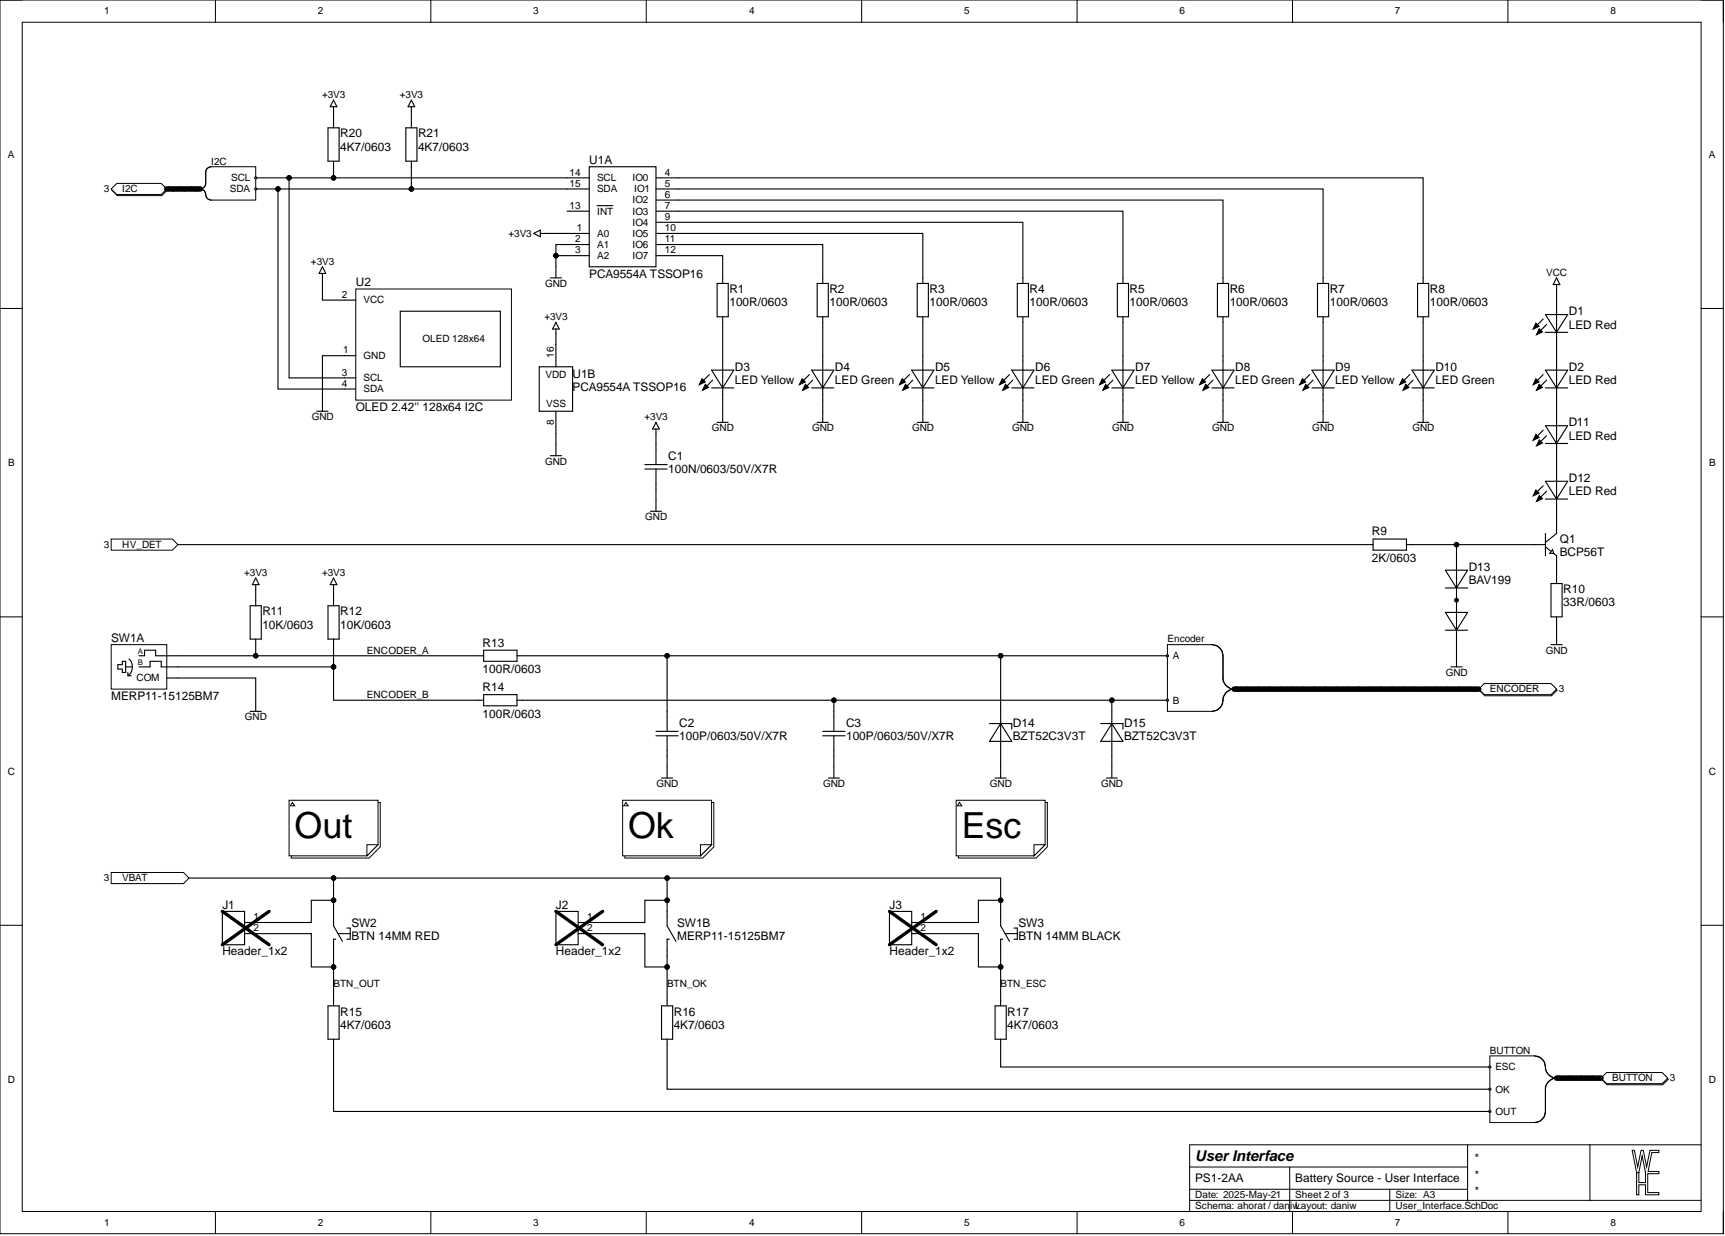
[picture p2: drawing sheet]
<svg xmlns="http://www.w3.org/2000/svg" width="393mm" height="282mm" viewBox="0 0 393 282" stroke-linecap="round" stroke-linejoin="round" font-family="sans-serif">
<g fill="none" stroke="#000" stroke-width=".23">
<path d="M0 0h393v281.3h-393zM0 0h5.1M5.1 5.1h382.8v271.2h-382.8zM49.1 0v5.1M98.2 0v5.1M147.4 0v5.1M196.5 0v5.1M245.6 0v5.1M294.7 0v5.1M343.8 0v5.1M387.9 0h5.1v5.1M0 70.3h5.1"/>
<path d="M387.9 70.3h5.1M0 140.7h5.1M387.9 140.7h5.1M0 211h5.1M387.9 211h5.1M49.1 276.3v5M98.2 276.3v5M147.4 276.3v5M196.5 276.3v5M245.6 276.3v5M271.3 266.1h63.4M271.3 273.7h116.6"/>
<path d="M271.3 271.2h63.4M294.1 266.1v10.2M294.7 276.3v5M316.9 271.2v5.1M334.7 261.1v12.6M343.8 276.3v5M362.5 261.1v12.6M387.9 261.1h-116.6v15.2M393 276.3v5"/>
</g>
<path d="M372.2 262.3h.5l.7 3.8 .8-3.8h.5l.8 3.8 .7-3.8h2.1v.5h-1.6l-.9 4.4h2.5v.5h-2.6v4.3h2.6v.5h-3.1v-2.3h-1.5v2.3h-.5v-5.1h.5v2.3h1.5v-2.3l-.7-3.8-.8 3.8h-.5z" fill-rule="evenodd" fill="#fff"/>
<path d="M372.2 262.3h.5l.7 3.8 .8-3.8h.5l.8 3.8 .7-3.8h2.1v.5h-1.6l-.9 4.4h2.5v.5h-2.6v4.3h2.6v.5h-3.1v-2.3h-1.5v2.3h-.5v-5.1h.5v2.3h1.5v-2.3l-.7-3.8-.8 3.8h-.5z" fill="none" stroke="#000" stroke-width=".23"/>
<path d="M337.3 157.4l1.3-1.3h15.2l1.3 1.3-1.3 1.3h-15.2z" fill-rule="evenodd" fill="#fff"/>
<path d="M337.3 157.4l1.3-1.3h15.2l1.3 1.3-1.3 1.3h-15.2z" fill="none" stroke="#000" stroke-width=".23"/>
<path d="M337.2 157.2l1.3-1.3h15.2l1.2 1.3-1.2 1.2h-15.2z" fill-rule="evenodd" fill="#fff"/>
<path d="M337.2 157.2l1.3-1.3h15.2l1.2 1.3-1.2 1.2h-15.2z" fill="none" stroke="#000" stroke-width=".23"/>
<path d="M266.2 147h10.1l1.3 .3 1 1 .3 1.2v5.8l.6 1 1.3 .9-1.3 .8-.6 1.1a2.62 2.62 0 0 1-2.6 3.1h-10.1z" fill-rule="evenodd" fill="#fff"/>
<path d="M266.2 147h10.1l1.3 .3 1 1 .3 1.2v5.8l.6 1 1.3 .9-1.3 .8-.6 1.1a2.62 2.62 0 0 1-2.6 3.1h-10.1z" fill="none" stroke="#000" stroke-width=".23"/>
<path d="M276.3 147a2.54 2.54 0 0 1 2.6 2.5v5.1a2.54 2.54 0 0 0 2.5 2.6 2.72 2.72 0 0 0-2.6 3.1 2.53 2.53 0 0 1-2.5 1.9" fill="none" stroke="#000" stroke-width=".25"/>
<circle cx="266.2" cy="149.5" r=".25" fill="#fff"/>
<circle cx="266.2" cy="149.5" r=".25" fill="none" stroke="#000" stroke-width=".23"/>
<circle cx="266.2" cy="159.7" r=".25" fill="#fff"/>
<circle cx="266.2" cy="159.7" r=".25" fill="none" stroke="#000" stroke-width=".23"/>
<g fill="none" stroke="#000" stroke-width=".25">
<path d="M57 138.1h2.6v7.6h-2.6zM58.3 133.3v1M58.3 136.9v1.2M58.3 131.8l.8 1.5h-1.5zM74.8 138.1h2.5v7.6h-2.5zM76.1 133.3v1M76.1 136.9v1.2M76.1 131.8l.7 1.5h-1.5zM58.3 145.7v1.3M58.3 159.7v2.5M76.1 145.7v1.3M109 149.5h1.3"/>
<path d="M109 159.7h1.3M110.3 148.3h7.6v2.5h-7.6zM110.3 158.4h7.6v2.6h-7.6zM117.9 149.5h1.3M117.9 159.7h1.3M57 162.2h2.6M149.6 166.8h5.1M149.6 167.8h5.1M150.8 177.4h2.6M152.1 162.2v4.6M152.1 167.8v4.6M152.1 174.9v2.5"/>
<path d="M187.6 166.8h5.1M187.6 167.8h5.1M188.9 177.4h2.5M190.1 162.2v4.6M190.1 167.8v4.6M190.1 174.9v2.5M225.6 165h5.1v1.3M226.9 177.4h2.5M228.2 162.2v10.2M228.2 174.9v2.5M228.2 165l2.5 4.1h-5.1zM251 165h5.1v1.3"/>
<path d="M252.3 177.4h2.5M253.5 165l2.6 4.1h-5.1zM253.5 162.2v10.2M253.5 174.9v2.5M76.1 207.8v3.3l2 3.6M76.6 214.2h-.5v3.8M77.1 212.9h2.8M79.1 211.6h.8v2.6h-.8"/>
</g>
<path d="M25.4 199h16.4l1.3 1.2-1.3 1.3h-16.4z" fill-rule="evenodd" fill="#fff"/>
<path d="M25.4 199h16.4l1.3 1.2-1.3 1.3h-16.4z" fill="none" stroke="#000" stroke-width=".23"/>
<path d="M365.2 246.1l1.3-1.3h12.6l1.3 1.3-1.3 1.3h-12.6z" fill-rule="evenodd" fill="#fff"/>
<path d="M365.2 246.1l1.3-1.3h12.6l1.3 1.3-1.3 1.3h-12.6z" fill="none" stroke="#000" stroke-width=".23"/>
<path d="M365.1 245.9l1.2-1.3h12.7l1.3 1.3-1.3 1.2h-12.7z" fill-rule="evenodd" fill="#fff"/>
<path d="M365.1 245.9l1.2-1.3h12.7l1.3 1.3-1.3 1.2h-12.7z" fill="none" stroke="#000" stroke-width=".23"/>
<path d="M228.2 207.8v3.3l2 3.6M228.7 214.2h-.5v3.8M229.2 212.9h2.8M231.2 211.6h.8v2.6h-.8" fill="none" stroke="#000" stroke-width=".25"/>
<path d="M339.7 240.8h10.2a2.62 2.62 0 0 1 2.5 3.2l.6 1 1.3 .9-1.3 .8-.6 1.1v5.7l-.3 1.2-1 1-1.2 .3h-10.2z" fill-rule="evenodd" fill="#fff"/>
<path d="M339.7 240.8h10.2a2.62 2.62 0 0 1 2.5 3.2l.6 1 1.3 .9-1.3 .8-.6 1.1v5.7l-.3 1.2-1 1-1.2 .3h-10.2z" fill="none" stroke="#000" stroke-width=".23"/>
<path d="M349.9 240.8a2.72 2.72 0 0 1 2.6 3.1 2.53 2.53 0 0 0 2.4 2 2.54 2.54 0 0 0-2.5 2.5v5.1a2.52 2.52 0 0 1-2.5 2.5" fill="none" stroke="#000" stroke-width=".25"/>
<circle cx="339.7" cy="248.4" r=".25" fill="#fff"/>
<circle cx="339.7" cy="248.4" r=".25" fill="none" stroke="#000" stroke-width=".23"/>
<circle cx="339.7" cy="243.3" r=".25" fill="#fff"/>
<circle cx="339.7" cy="243.3" r=".25" fill="none" stroke="#000" stroke-width=".23"/>
<circle cx="339.7" cy="253.5" r=".25" fill="#fff"/>
<circle cx="339.7" cy="253.5" r=".25" fill="none" stroke="#000" stroke-width=".23"/>
<path d="M47.1 38.7l.4-.5 .7-.2h10.1v7.6h-10.1a1.31 1.31 0 0 1-1.3-1.6l-.3-.5-.6-.4 .6-.4 .3-.6v-2.8z" fill-rule="evenodd" fill="#fff"/>
<path d="M47.1 38.7l.4-.5 .7-.2h10.1v7.6h-10.1a1.31 1.31 0 0 1-1.3-1.6l-.3-.5-.6-.4 .6-.4 .3-.6v-2.8z" fill="none" stroke="#000" stroke-width=".23"/>
<path d="M48.2 38a1.27 1.27 0 0 0-1.3 1.3v2.5a1.26 1.26 0 0 1-1.3 1.3 1.44 1.44 0 0 1 1.4 1.7 1.27 1.27 0 0 0 1.2 .8" fill="none" stroke="#000" stroke-width=".25"/>
<circle cx="58.3" cy="40.6" r=".25" fill="#fff"/>
<circle cx="58.3" cy="40.6" r=".25" fill="none" stroke="#000" stroke-width=".23"/>
<circle cx="58.3" cy="43.1" r=".25" fill="#fff"/>
<circle cx="58.3" cy="43.1" r=".25" fill="none" stroke="#000" stroke-width=".23"/>
<path d="M25.5 43.3l1.2-1.2h10.2l1.3 1.2-1.3 1.3h-10.2z" fill-rule="evenodd" fill="#fff"/>
<path d="M25.5 43.3l1.2-1.2h10.2l1.3 1.2-1.3 1.3h-10.2z" fill="none" stroke="#000" stroke-width=".23"/>
<path d="M25.4 43.1l1.2-1.3h10.2l1.2 1.3-1.2 1.3h-10.2z" fill-rule="evenodd" fill="#fff"/>
<path d="M25.4 43.1l1.2-1.3h10.2l1.2 1.3-1.2 1.3h-10.2z" fill="none" stroke="#000" stroke-width=".23"/>
<path d="M25.4 147h12.6v10.2h-12.6z" fill-rule="evenodd" fill="#fff"/>
<path d="M25.4 147h12.6v10.2h-12.6z" fill="none" stroke="#000" stroke-width=".23"/>
<path d="M26.9 151.6h1v-.8h.7v2.5h-.7v-.7h-1zM28.6 152.1h1.5M29.2 153.3v.8h.7M29.4 150.3a2.35 2.35 0 0 1-.1 3.6M31.7 149.5h1.3v-1.2h2.5v1.2h5.1M31.7 152.1h2.5v-1.3h2.6v1.3h3.8M38 154.6h2.6" fill="none" stroke="#000" stroke-width=".25"/>
<path d="M25.4 122.9h13.9l1.3 1.3-1.3 1.3h-13.9z" fill-rule="evenodd" fill="#fff"/>
<path d="M25.4 122.9h13.9l1.3 1.3-1.3 1.3h-13.9z" fill="none" stroke="#000" stroke-width=".23"/>
<path d="M354.9 119.1v2.6l-2.5 2M349.9 124.2h2.5M352.4 124.7l2.5 2v2.6M352.4 121.7v5" fill="none" stroke="#000" stroke-width=".25"/>
<path d="M354 125.4l.3 .8h-.9z" fill="#fff"/>
<g fill="none" stroke="#000" stroke-width=".25">
<path d="M350.2 73.7l.7 .7-1.3 .7zM351 75l.7 .7-1.3 .6zM351.9 72.7l-2 2.1M352.4 75.8h5.1M352.4 71.7h5.1l-2.6 4.1zM352.7 74l-2.1 2M354.9 64.9v1M354.9 68.4v10.2M354.9 63.4l.8 1.5h-1.5zM350.2 86.4l.7 .7-1.3 .6zM350.2 99.1l.7 .7-1.3 .6zM351 87.7l.7 .7-1.3 .6z"/>
<path d="M351.9 85.4l-2 2M351.9 98.1l-2 2M352.4 88.5h5.1M352.4 84.4h5.1l-2.6 4.1zM352.4 97.1h5.1l-2.6 4zM352.7 86.7l-2.1 2M352.7 99.4l-2.1 2M354.9 81.1v10.2M354.9 93.8v10.1M350.2 111.7l.7 .7-1.3 .7zM351 100.3l.7 .7-1.3 .7zM351 113l.7 .7-1.3 .6z"/>
<path d="M351.9 110.8l-2 2M352.4 101.1h5.1M352.4 113.8h5.1M352.4 109.8h5.1l-2.6 4zM352.7 112l-2.1 2.1M354.9 106.5v10.1M311.8 124.2h1.3M313.1 122.9h7.6v2.6h-7.6zM320.7 124.2h1.3M329.6 139.7h5.1l-2.6 4zM329.6 134.1h5.1M329.6 130h5.1l-2.6 4.1z"/>
<path d="M332.1 126.7v20.3M353.7 133.1h2.5v7.6h-2.5zM354 125.4l.3 .8h-.9zM354.9 131.8v1.3M329.6 143.7h5.1M330.9 152.1h2.5M332.1 149.5v2.6M353.7 147h2.5M354.9 140.7v1.2M354.9 144.5v2.5M74.8 229.4h2.5v7.6h-2.5zM76.1 228.1v1.3"/>
<path d="M76.1 237v1.3M150.8 229.4h2.6v7.6h-2.6zM152.1 228.1v1.3M152.1 237v1.3M226.9 229.4h2.5v7.6h-2.5zM228.2 228.1v1.3M228.2 237v1.3"/>
<circle cx="332.1" cy="136.9" r=".38"/>
<circle cx="332.1" cy="136.9" r=".25"/>
</g>
<path d="M350.2 73.7l.7 .7-1.3 .7zM351 75l.7 .7-1.3 .6zM350.2 86.4l.7 .7-1.3 .6zM351 87.7l.7 .7-1.3 .6zM350.2 99.1l.7 .7-1.3 .6zM350.2 111.7l.7 .7-1.3 .7zM351 100.3l.7 .7-1.3 .7zM351 113l.7 .7-1.3 .6z" fill="#000"/>
<path d="M134.4 38h15.2v22.8h-15.2z" fill-rule="evenodd" fill="#fff"/>
<g fill="none" stroke="#000" stroke-width=".25">
<path d="M134.4 38h15.2v22.8h-15.2zM129.3 58.3h5.1M129.3 40.6h5.1M129.3 43.1h5.1M129.3 48.2h5.1M129.3 53.2h5.1M129.3 55.8h5.1M136.1 46.9h3.7M149.6 58.3h5.1M149.6 40.6h5.1M149.6 43.1h5.1M149.6 45.6h5.1"/>
<path d="M149.6 48.2h5.1M149.6 50.7h5.1M149.6 53.2h5.1M149.6 55.8h5.1M163.5 64.6h2.6v7.6h-2.6zM164.8 63.4v1.2M164.8 72.2v1.3M186.3 64.6h2.6v7.6h-2.6zM187.6 63.4v1.2M187.6 72.2v1.3M209.2 64.6h2.5v7.6h-2.5zM210.4 63.4v1.2"/>
<path d="M210.4 72.2v1.3M232 64.6h2.5v7.6h-2.5zM233.2 63.4v1.2M233.2 72.2v1.3M254.8 64.6h2.5v7.6h-2.5zM256.1 63.4v1.2M256.1 72.2v1.3M277.6 64.6h2.5v7.6h-2.5zM278.9 63.4v1.2M278.9 72.2v1.3M300.4 64.6h2.6v7.6h-2.6zM301.7 63.4v1.2"/>
<path d="M301.7 72.2v1.3M323.2 64.6h2.6v7.6h-2.6zM324.5 63.4v1.2M324.5 72.2v1.3M160.1 86.4l.7 .7-1.3 .6zM160.8 87.6l.8 .8-1.4 .6zM161.8 85.4l-2.1 2M162.3 88.5h5M162.3 84.4h5l-2.5 4.1zM162.5 86.7l-2 2M163.5 96.3h2.6M164.8 81.1v10.2"/>
<path d="M164.8 93.8v2.5M182.9 86.4l.7 .7-1.3 .6zM183.7 87.7l.7 .7-1.4 .6zM184.6 85.4l-2.1 2M185.1 88.5h5M185.1 84.4h5l-2.5 4.1zM185.3 86.7l-2 2M186.3 96.3h2.6M187.6 81.1v10.2M187.6 93.8v2.5M205.7 86.4l.7 .7-1.3 .6zM206.5 87.7l.7 .7-1.3 .6z"/>
<path d="M207.4 85.4l-2 2M207.9 88.5h5.1M207.9 84.4h5.1l-2.6 4.1zM208.1 86.7l-2 2M209.2 96.3h2.5M210.4 81.1v10.2M210.4 93.8v2.5M228.5 86.4l.8 .7-1.4 .6zM229.3 87.7l.7 .7-1.3 .6zM230.2 85.4l-2 2M230.7 88.5h5.1M230.7 84.4h5.1l-2.6 4.1z"/>
<path d="M231 86.7l-2.1 2M232 96.3h2.5M233.2 81.1v10.2M233.2 93.8v2.5M251.4 86.4l.7 .7-1.4 .6zM252.1 87.7l.7 .7-1.3 .6zM253 85.4l-2 2M253.5 88.5h5.1M253.5 84.4h5.1l-2.5 4.1zM253.8 86.7l-2 2M254.8 96.3h2.5M256.1 81.1v10.2"/>
<path d="M256.1 93.8v2.5M274.2 86.4l.7 .7-1.4 .6zM274.9 87.7l.7 .7-1.3 .6zM275.8 85.4l-2 2M276.3 88.5h5.1M276.3 84.4h5.1l-2.5 4.1zM276.6 86.7l-2 2M277.6 96.3h2.5M278.9 81.1v10.2M278.9 93.8v2.5M297 86.4l.7 .7-1.3 .6zM297.7 87.7l.8 .7-1.4 .6z"/>
<path d="M298.7 85.4l-2.1 2M299.2 88.5h5M299.2 84.4h5l-2.5 4.1zM299.4 86.7l-2 2M300.4 96.3h2.6M301.7 81.1v10.2M301.7 93.8v2.5M319.8 86.4l.7 .7-1.3 .6zM320.6 87.7l.7 .7-1.4 .6zM321.5 85.4l-2.1 2M322 88.5h5M322 84.4h5l-2.5 4.1z"/>
<path d="M322.2 86.7l-2 2M323.2 96.3h2.6M324.5 81.1v10.2M324.5 93.8v2.5"/>
</g>
<g fill="#000">
<path d="M160.1 86.4l.7 .7-1.3 .6zM160.8 87.6l.8 .8-1.4 .6zM182.9 86.4l.7 .7-1.3 .6zM183.7 87.7l.7 .7-1.4 .6zM205.7 86.4l.7 .7-1.3 .6zM206.5 87.7l.7 .7-1.3 .6zM228.5 86.4l.8 .7-1.4 .6zM229.3 87.7l.7 .7-1.3 .6zM251.4 86.4l.7 .7-1.4 .6zM252.1 87.7l.7 .7-1.3 .6zM274.2 86.4l.7 .7-1.4 .6zM274.9 87.7l.7 .7-1.3 .6z"/>
<path d="M297 86.4l.7 .7-1.3 .6zM297.7 87.7l.8 .7-1.4 .6zM319.8 86.4l.7 .7-1.3 .6zM320.6 87.7l.7 .7-1.4 .6z"/>
</g>
<path d="M123 83.6h7.6v10.2h-7.6z" fill-rule="evenodd" fill="#fff"/>
<g fill="none" stroke="#000" stroke-width=".25">
<path d="M121.7 53.2l1.5-.7v1.5zM123.2 53.2h1M125.5 63.4h2.5M126.8 60.8v2.6M126.8 75v1M126.8 78.6v5M126.8 73.5l.7 1.5h-1.5zM123 83.6h7.6v10.2h-7.6zM126.8 93.8v5.1M149.6 97.8v1.1M149.6 96.3l.7 1.5h-1.5zM125.5 103.9h2.5"/>
<path d="M126.8 101.4v2.5M147 106h5.1M147 107h5.1M148.3 116.6h2.5M149.6 101.4v4.6M149.6 107v4.5M149.6 114.1v2.5M152.1 207.8v3.3l2 3.6M152.6 214.2h-.5v3.8"/>
</g>
<path d="M81.1 65.9h35.5v25.4h-35.5z" fill-rule="evenodd" fill="#fff"/>
<path d="M81.1 65.9h35.5v25.4h-35.5z" fill="none" stroke="#000" stroke-width=".23"/>
<path d="M78.6 68.4h2.5M78.6 81.1h2.5M78.6 86.2h2.5M78.6 88.7h2.5" fill="none" stroke="#000" stroke-width=".25"/>
<path d="M91.3 71h22.8v12.6h-22.8z" fill-rule="evenodd" fill="#fff"/>
<path d="M73.5 60.8l.8 1.6h-1.5zM73.5 62.4v1M91.3 71h22.8v12.6h-22.8zM72.3 93.8h2.5M73.5 91.3v2.5" fill="none" stroke="#000" stroke-width=".25"/>
<path d="M50.7 207.8h5.1v7.6h-5.1z" fill-rule="evenodd" fill="#fff"/>
<path d="M50.7 207.8h5.1v7.6h-5.1zM55.8 210.4h5M55.8 212.9h5" fill="none" stroke="#000" stroke-width=".25"/>
<path d="M50.7 207.8l10.7 7.6M61.4 207.8l-10.7 7.6" fill="none" stroke="#000" stroke-width=".76"/>
<path d="M126.8 207.8h5v7.6h-5z" fill-rule="evenodd" fill="#fff"/>
<path d="M126.8 207.8h5v7.6h-5zM131.8 210.4h5.1M131.8 212.9h5.1" fill="none" stroke="#000" stroke-width=".25"/>
<path d="M126.8 207.8l10.6 7.6M137.4 207.8l-10.6 7.6" fill="none" stroke="#000" stroke-width=".76"/>
<path d="M202.8 207.8h5.1v7.6h-5.1z" fill-rule="evenodd" fill="#fff"/>
<g fill="none" stroke="#000" stroke-width=".25">
<path d="M74.8 29.2h2.5v7.6h-2.5zM76.1 24.3v4.9M76.1 36.8v3.8M76.1 22.8l.7 1.5h-1.5zM92.5 29.2h2.6v7.6h-2.6zM93.8 24.3v4.9M93.8 36.8v6.3M93.8 22.8l.8 1.5h-1.6zM38 43.1h7.6M58.3 43.1h71M58.3 40.6h71M63.4 43.1v45.6h15.2"/>
<path d="M65.9 40.6v45.6h12.7M124.2 53.2h5.1M126.8 58.3h2.5M129.3 55.8h-2.5v5M154.7 40.6h169.8v22.8M154.7 43.1h147v20.3M154.7 45.6h124.2v17.8M154.7 48.2h101.4v15.2M154.7 50.7h78.5v12.7M154.7 53.2h55.7v10.2M154.7 55.8h32.9v7.6M154.7 58.3h10.1v5.1"/>
<path d="M73.5 63.4v5h5.1M126.8 76v2.6M164.8 73.5v7.6M187.6 73.5v7.6M210.4 73.5v7.6M233.2 73.5v7.6M256.1 73.5v7.6M278.9 73.5v7.6M301.7 73.5v7.6M324.5 73.5v7.6M354.9 65.9v2.5M354.9 78.6v2.5"/>
<path d="M78.6 81.1h-5.1v10.2M126.8 98.9v2.5M149.6 98.9v2.5M164.8 91.3v2.5M187.6 91.3v2.5M210.4 91.3v2.5M233.2 91.3v2.5M256.1 91.3v2.5M278.9 91.3v2.5M301.7 91.3v2.5M324.5 91.3v2.5M354.9 91.3v2.5"/>
<path d="M149.6 111.5v2.6M354.9 103.9v2.6M354.9 116.6v2.5M40.6 124.2h271.2M58.3 134.3v2.6M76.1 134.3v2.6M322 124.2h27.9M332.1 124.2v2.5M354.9 129.3v2.5M40.6 154.6h17.7v5.1M40.6 152.1h35.5v7.6h32.9M40.6 149.5h68.4"/>
<path d="M58.3 147v2.5M76.1 147v5.1M119.2 149.5h147M119.2 159.7h70.9M152.1 149.5v12.7M228.2 149.5v12.7M253.5 159.7v2.5M266.2 159.7h-76.1v2.5M281.4 157.2h55.8M332.1 147v2.5M354.9 141.9v2.6M152.1 172.4v2.5"/>
<path d="M190.1 172.4v2.5M228.2 172.4v2.5M253.5 172.4v2.5M43.1 200.2h185.1v7.6M60.8 212.9h10.2v7.6h5.1M76.1 200.2v7.6M76.1 218v10.1M76.1 205.3h-5.1v5.1h-10.2M136.9 212.9h10.1v7.6h5.1M152.1 200.2v7.6M152.1 218v10.1M152.1 205.3h-5.1v5.1h-10.1"/>
<path d="M202.8 207.8h5.1v7.6h-5.1zM207.9 212.9h15.2v7.6h5.1M228.2 218v10.1M228.2 205.3h-5.1v5.1h-15.2M76.1 238.3v15.2h263.6M152.1 238.3v10.1h187.6M228.2 238.3v5h111.5M354.9 245.9h10.2"/>
</g>
<path d="M202.8 207.8l10.7 7.6M213.5 207.8l-10.7 7.6" fill="none" stroke="#000" stroke-width=".76"/>
<g fill="#000">
<circle cx="63.4" cy="43.1" r=".51"/>
<circle cx="65.9" cy="40.6" r=".51"/>
<circle cx="76.1" cy="40.6" r=".51"/>
<circle cx="93.8" cy="43.1" r=".51"/>
<circle cx="126.8" cy="58.3" r=".51"/>
<circle cx="332.1" cy="124.2" r=".51"/>
<circle cx="58.3" cy="149.5" r=".51"/>
<circle cx="76.1" cy="152.1" r=".51"/>
<circle cx="152.1" cy="149.5" r=".51"/>
<circle cx="190.1" cy="159.7" r=".51"/>
<circle cx="228.2" cy="149.5" r=".51"/>
<circle cx="253.5" cy="159.7" r=".51"/>
<circle cx="76.1" cy="200.2" r=".51"/>
<circle cx="76.1" cy="205.3" r=".51"/>
<circle cx="152.1" cy="200.2" r=".51"/>
<circle cx="152.1" cy="205.3" r=".51"/>
<circle cx="228.2" cy="205.3" r=".51"/>
<circle cx="76.1" cy="220.5" r=".51"/>
<circle cx="152.1" cy="220.5" r=".51"/>
<circle cx="228.2" cy="220.5" r=".51"/>
</g>
<g fill="none" stroke="#000" stroke-width=".23">
<circle cx="63.4" cy="43.1" r=".51"/>
<circle cx="65.9" cy="40.6" r=".51"/>
<circle cx="76.1" cy="40.6" r=".51"/>
<circle cx="93.8" cy="43.1" r=".51"/>
<circle cx="126.8" cy="58.3" r=".51"/>
<circle cx="332.1" cy="124.2" r=".51"/>
<circle cx="58.3" cy="149.5" r=".51"/>
<circle cx="76.1" cy="152.1" r=".51"/>
<circle cx="152.1" cy="149.5" r=".51"/>
<circle cx="190.1" cy="159.7" r=".51"/>
<circle cx="228.2" cy="149.5" r=".51"/>
<circle cx="253.5" cy="159.7" r=".51"/>
<circle cx="76.1" cy="200.2" r=".51"/>
<circle cx="76.1" cy="205.3" r=".51"/>
<circle cx="152.1" cy="200.2" r=".51"/>
<circle cx="152.1" cy="205.3" r=".51"/>
<circle cx="228.2" cy="205.3" r=".51"/>
<circle cx="76.1" cy="220.5" r=".51"/>
<circle cx="152.1" cy="220.5" r=".51"/>
<circle cx="228.2" cy="220.5" r=".51"/>
</g>
<path d="M38 43.1h7.6M281.4 157.2h55.8M354.9 245.9h10.2" fill="none" stroke="#000" stroke-width="1.3"/>
<g fill="none" stroke="#000" stroke-width=".38">
<path d="M38.5 42.7l1.1 .8M41.1 42.7l1 .8M43.6 42.7l1 .8M281.9 156.7l1 .9M284.5 156.7l1 .9M287 156.7l1 .9M289.5 156.7l1 .9M292.1 156.7l1 .9M294.6 156.7l1 .9M297.1 156.7l1 .9M299.7 156.7l1 .9M302.2 156.7l1 .9"/>
<path d="M304.7 156.7l1.1 .9M307.3 156.7l1 .9M309.8 156.7l1 .9M312.3 156.7l1.1 .9M314.9 156.7l1 .9M317.4 156.7l1 .9M320 156.7l1 .9M322.5 156.7l1 .9M325 156.7l1 .9M327.6 156.7l1 .9M330.1 156.7l1 .9M332.6 156.7l1 .9"/>
<path d="M335.2 156.7l1 .9M355.4 245.4l1.1 .9M358 245.4l1 .9M360.5 245.4l1 .9M363.1 245.4l1 .9"/>
</g>
<path d="M142.5 183h20.3v10.1l-2.6 2.6h-17.7z" fill-rule="evenodd" fill="#fff"/>
<path d="M142.5 183h20.3v10.1l-2.6 2.6h-17.7z" fill="none" stroke="#000" stroke-width=".23"/>
<path d="M142 182.5h20.3v10.1l-2.6 2.6h-17.7z" fill-rule="evenodd" fill="#fff"/>
<path d="M142 182.5h20.3v10.1l-2.6 2.6h-17.7z" fill="none" stroke="#000" stroke-width=".23"/>
<path d="M159.7 192.6h2.6l-2.6 2.6z" fill="#fff"/>
<path d="M159.7 192.6h2.6l-2.6 2.6z" fill="none" stroke="#000" stroke-width=".23"/>
<path d="M142.7 183l.5 .8h-1z" fill="#fff"/>
<path d="M142.7 183l.5 .8h-1z" fill="none" stroke="#000" stroke-width=".23"/>
<path d="M218.5 183h20.3v10.1l-2.5 2.6h-17.8z" fill-rule="evenodd" fill="#fff"/>
<path d="M218.5 183h20.3v10.1l-2.5 2.6h-17.8z" fill="none" stroke="#000" stroke-width=".23"/>
<path d="M218 182.5h20.3v10.1l-2.5 2.6h-17.8z" fill-rule="evenodd" fill="#fff"/>
<path d="M218 182.5h20.3v10.1l-2.5 2.6h-17.8z" fill="none" stroke="#000" stroke-width=".23"/>
<path d="M235.8 192.6h2.5l-2.5 2.6z" fill="#fff"/>
<path d="M235.8 192.6h2.5l-2.5 2.6z" fill="none" stroke="#000" stroke-width=".23"/>
<path d="M218.8 183l.5 .8h-1z" fill="#fff"/>
<path d="M218.8 183l.5 .8h-1z" fill="none" stroke="#000" stroke-width=".23"/>
<path d="M66.4 183h20.3v10.1l-2.5 2.6h-17.8z" fill-rule="evenodd" fill="#fff"/>
<path d="M66.4 183h20.3v10.1l-2.5 2.6h-17.8z" fill="none" stroke="#000" stroke-width=".23"/>
<path d="M65.9 182.5h20.3v10.1l-2.5 2.6h-17.8z" fill-rule="evenodd" fill="#fff"/>
<path d="M65.9 182.5h20.3v10.1l-2.5 2.6h-17.8z" fill="none" stroke="#000" stroke-width=".23"/>
<path d="M83.7 192.6h2.5l-2.5 2.6z" fill="#fff"/>
<path d="M83.7 192.6h2.5l-2.5 2.6z" fill="none" stroke="#000" stroke-width=".23"/>
<path d="M66.7 183l.5 .8h-1z" fill="#fff"/>
<path d="M66.7 183l.5 .8h-1z" fill="none" stroke="#000" stroke-width=".23"/>
<g font-size="8.2">
<text x="67.2" y="191.2">Out</text>
<text x="143.2" y="191.2">Ok</text>
<text x="219.3" y="191.2">Esc</text>
</g>
<text font-size="3.4" x="272.5" y="264.9">User Interface</text>
<g font-size="2.7">
<text x="77.6" y="31.4">R20</text>
<text x="77.6" y="34.4">4K7/0603</text>
<text x="95.3" y="31.4">R21</text>
<text x="95.3" y="34.4">4K7/0603</text>
<text x="134.4" y="37.4">U1A</text>
<text x="81.1" y="65.3">U2</text>
<text x="134.4" y="63.3">PCA9554A TSSOP16</text>
<text x="166.3" y="66.8">R1</text>
<text x="166.3" y="69.9">100R/0603</text>
<text x="189.1" y="66.8">R2</text>
<text x="189.1" y="69.9">100R/0603</text>
<text x="211.9" y="66.8">R3</text>
<text x="211.9" y="69.9">100R/0603</text>
<text x="234.8" y="66.8">R4</text>
<text x="234.8" y="69.9">100R/0603</text>
<text x="257.6" y="66.8">R5</text>
<text x="257.6" y="69.9">100R/0603</text>
<text x="280.4" y="66.8">R6</text>
<text x="280.4" y="69.9">100R/0603</text>
<text x="303.2" y="66.8">R7</text>
<text x="303.2" y="69.9">100R/0603</text>
<text x="326" y="66.8">R8</text>
<text x="326" y="69.9">100R/0603</text>
<text x="357.7" y="71.9">D1</text>
<text x="357.7" y="74.9">LED Red</text>
<text x="130.6" y="86.1">U1B</text>
<text x="130.6" y="89.1">PCA9554A TSSOP16</text>
<text x="167.6" y="84.6">D3</text>
<text x="167.6" y="87.6">LED Yellow</text>
<text x="190.4" y="84.6">D4</text>
<text x="190.4" y="87.6">LED Green</text>
<text x="213.2" y="84.6">D5</text>
<text x="213.2" y="87.6">LED Yellow</text>
<text x="236" y="84.6">D6</text>
<text x="236" y="87.6">LED Green</text>
<text x="258.9" y="84.6">D7</text>
<text x="258.9" y="87.6">LED Yellow</text>
<text x="281.7" y="84.6">D8</text>
<text x="281.7" y="87.6">LED Green</text>
<text x="304.5" y="84.6">D9</text>
<text x="304.5" y="87.6">LED Yellow</text>
<text x="327.3" y="84.6">D10</text>
<text x="327.3" y="87.6">LED Green</text>
<text x="357.7" y="84.6">D2</text>
<text x="357.7" y="87.6">LED Red</text>
<text x="81.1" y="93.7">OLED 2.42'' 128x64 I2C</text>
<text x="357.7" y="97.3">D11</text>
<text x="357.7" y="100.3">LED Red</text>
<text x="152.4" y="104.9">C1</text>
<text x="152.4" y="107.9">100N/0603/50V/X7R</text>
<text x="357.7" y="109.9">D12</text>
<text x="357.7" y="113">LED Red</text>
<text x="312.9" y="122.1">R9</text>
<text x="355.7" y="123.9">Q1</text>
<text x="312.9" y="128.2">2K/0603</text>
<text x="334.9" y="130.2">D13</text>
<text x="355.7" y="126.9">BCP56T</text>
<text x="334.9" y="133.2">BAV199</text>
<text x="356.5" y="135.3">R10</text>
<text x="59.8" y="140.3">R11</text>
<text x="59.8" y="143.4">10K/0603</text>
<text x="77.6" y="140.3">R12</text>
<text x="77.6" y="143.4">10K/0603</text>
<text x="356.5" y="138.3">33R/0603</text>
<text x="25.4" y="146.4">SW1A</text>
<text x="110" y="147.4">R13</text>
<text x="110" y="153.5">100R/0603</text>
<text x="25.4" y="159.6">MERP11-15125BM7</text>
<text x="110" y="157.6">R14</text>
<text x="110" y="163.7">100R/0603</text>
<text x="154.9" y="165.7">C2</text>
<text x="192.9" y="165.7">C3</text>
<text x="231" y="165.7">D14</text>
<text x="256.3" y="165.7">D15</text>
<text x="154.9" y="168.7">100P/0603/50V/X7R</text>
<text x="192.9" y="168.7">100P/0603/50V/X7R</text>
<text x="231" y="168.7">BZT52C3V3T</text>
<text x="256.3" y="168.7">BZT52C3V3T</text>
<text x="50.7" y="207.3">J1</text>
<text x="126.8" y="207.3">J2</text>
<text x="202.8" y="207.3">J3</text>
<text x="80.1" y="211.3">SW2</text>
<text x="80.1" y="214.3">BTN 14MM RED</text>
<text x="154.4" y="211.3">SW1B</text>
<text x="154.4" y="214.3">MERP11-15125BM7</text>
<text x="232.2" y="211.3">SW3</text>
<text x="232.2" y="214.3">BTN 14MM BLACK</text>
<text x="50.7" y="217.9">Header_1x2</text>
<text x="126.8" y="217.9">Header_1x2</text>
<text x="202.8" y="217.9">Header_1x2</text>
<text x="77.6" y="231.6">R15</text>
<text x="153.6" y="231.6">R16</text>
<text x="229.7" y="231.6">R17</text>
<text x="77.6" y="234.6">4K7/0603</text>
<text x="153.6" y="234.6">4K7/0603</text>
<text x="229.7" y="234.6">4K7/0603</text>
<text x="272.5" y="269.6">PS1-2AA</text>
<text x="295.4" y="269.6">Battery Source - User Interface</text>
<text x="335.9" y="265">*</text>
<text x="335.9" y="268.8">*</text>
<text x="335.9" y="272.6">*</text>
</g>
<g font-size="2.3">
<text x="23.7" y="3.3">1</text>
<text x="72.5" y="3.3">2</text>
<text x="121.6" y="3.3">3</text>
<text x="170.8" y="3.3">4</text>
<text x="219.9" y="3.3">5</text>
<text x="269" y="3.3">6</text>
<text x="318.1" y="3.3">7</text>
<text x="367.3" y="3.3">8</text>
<text x="73.4" y="22.3">+3V3</text>
<text x="91.2" y="22.3">+3V3</text>
<text x="1.8" y="36">A</text>
<text x="389.7" y="36">A</text>
<text x="48.2" y="37.5">I2C</text>
<text x="52.7" y="41.3">SCL</text>
<text x="129.9" y="40.1">14</text>
<text x="136.1" y="41.3">SCL</text>
<text x="144.3" y="41.3">IO0</text>
<text x="151.6" y="40.1">4</text>
<text x="23.7" y="43.9">3</text>
<text x="27.9" y="43.9">I2C</text>
<text x="52.4" y="43.9">SDA</text>
<text x="129.9" y="47.7">13</text>
<text x="129.9" y="42.6">15</text>
<text x="136.1" y="43.9">SDA</text>
<text x="144.3" y="46.4">IO2</text>
<text x="144.6" y="43.9">IO1</text>
<text x="151.6" y="42.6">5</text>
<text x="151.6" y="45.1">6</text>
<text x="151.6" y="47.7">7</text>
<text x="115.9" y="54">+3V3</text>
<text x="131.5" y="52.7">1</text>
<text x="136.1" y="48.9">INT</text>
<text x="136.1" y="54">A0</text>
<text x="144.3" y="48.9">IO3</text>
<text x="144.3" y="51.5">IO4</text>
<text x="144.3" y="54">IO5</text>
<text x="151.6" y="50.2">9</text>
<text x="151.6" y="52.7">10</text>
<text x="131.2" y="57.8">3</text>
<text x="131.2" y="55.3">2</text>
<text x="136.1" y="59.1">A2</text>
<text x="136.1" y="56.5">A1</text>
<text x="144.3" y="56.5">IO6</text>
<text x="144.3" y="59.1">IO7</text>
<text x="151.6" y="55.3">11</text>
<text x="151.6" y="57.8">12</text>
<text x="70.9" y="60.3">+3V3</text>
<text x="124.3" y="65.4">GND</text>
<text x="352.6" y="62.9">VCC</text>
<text x="77.9" y="67.9">2</text>
<text x="82.9" y="69.2">VCC</text>
<text x="124.1" y="73">+3V3</text>
<text x="78.3" y="80.6">1</text>
<text x="82.9" y="81.9">GND</text>
<text x="96.3" y="78.1">OLED 128x64</text>
<text x="126.3" y="81.6" transform="rotate(-90 126.3 81.6)">16</text>
<text x="77.9" y="85.7">3</text>
<text x="77.9" y="88.2">4</text>
<text x="82.9" y="86.9">SCL</text>
<text x="82.9" y="89.5">SDA</text>
<text x="124.4" y="86.2">VDD</text>
<text x="71.1" y="95.8">GND</text>
<text x="124.6" y="92.8">VSS</text>
<text x="147" y="95.8">+3V3</text>
<text x="126.3" y="97" transform="rotate(-90 126.3 97)">8</text>
<text x="162.3" y="98.3">GND</text>
<text x="185.2" y="98.3">GND</text>
<text x="208" y="98.3">GND</text>
<text x="230.8" y="98.3">GND</text>
<text x="253.6" y="98.3">GND</text>
<text x="276.4" y="98.3">GND</text>
<text x="299.2" y="98.3">GND</text>
<text x="322.1" y="98.3">GND</text>
<text x="1.9" y="106.3">B</text>
<text x="124.3" y="106">GND</text>
<text x="389.8" y="106.3">B</text>
<text x="147.1" y="118.6">GND</text>
<text x="23.7" y="125">3</text>
<text x="27.9" y="125">HV_DET</text>
<text x="55.7" y="131.3">+3V3</text>
<text x="73.4" y="131.3">+3V3</text>
<text x="83.7" y="149">ENCODER_A</text>
<text x="266.2" y="146.5">Encoder</text>
<text x="352.5" y="149">GND</text>
<text x="31.1" y="155.4">COM</text>
<text x="267.5" y="150.3">A</text>
<text x="329.7" y="154.1">GND</text>
<text x="83.7" y="159.2">ENCODER_B</text>
<text x="267.5" y="160.4">B</text>
<text x="339.7" y="157.9">ENCODER</text>
<text x="355.4" y="157.9">3</text>
<text x="55.9" y="164.2">GND</text>
<text x="1.8" y="176.7">C</text>
<text x="149.7" y="179.5">GND</text>
<text x="187.7" y="179.5">GND</text>
<text x="225.7" y="179.5">GND</text>
<text x="251.1" y="179.5">GND</text>
<text x="389.7" y="176.7">C</text>
<text x="23.7" y="201">3</text>
<text x="27.9" y="201">VBAT</text>
<text x="57.8" y="209.9">1</text>
<text x="133.9" y="209.9">1</text>
<text x="209.9" y="209.9">1</text>
<text x="57.8" y="212.4">2</text>
<text x="133.9" y="212.4">2</text>
<text x="209.9" y="212.4">2</text>
<text x="76.1" y="225.1">BTN_OUT</text>
<text x="152.1" y="225.1">BTN_OK</text>
<text x="228.2" y="225.1">BTN_ESC</text>
<text x="339.7" y="240.3">BUTTON</text>
<text x="341" y="244.1">ESC</text>
<text x="1.8" y="247">D</text>
<text x="341" y="249.2">OK</text>
<text x="367.6" y="246.6">BUTTON</text>
<text x="380.8" y="246.6">3</text>
<text x="389.7" y="247">D</text>
<text x="341" y="254.2">OUT</text>
<text x="272.5" y="273.2">Date: 2025-May-21</text>
<text x="272.5" y="275.8">Schema: ahorat / daniwLayout: daniw</text>
<text x="295.4" y="273.2">Sheet 2 of 3</text>
<text x="318.2" y="275.8">User_Interface.SchDoc</text>
<text x="318.2" y="273.2">Size: A3</text>
<text x="23.7" y="279.6">1</text>
<text x="72.5" y="279.6">2</text>
<text x="121.6" y="279.6">3</text>
<text x="170.8" y="279.6">4</text>
<text x="219.9" y="279.6">5</text>
<text x="269" y="279.6">6</text>
<text x="318.1" y="279.6">7</text>
<text x="367.3" y="279.6">8</text>
</g>
<g font-size="1.8">
<text x="31.4" y="149.1">A</text>
<text x="31.4" y="151.7">B</text>
</g>
</svg>
